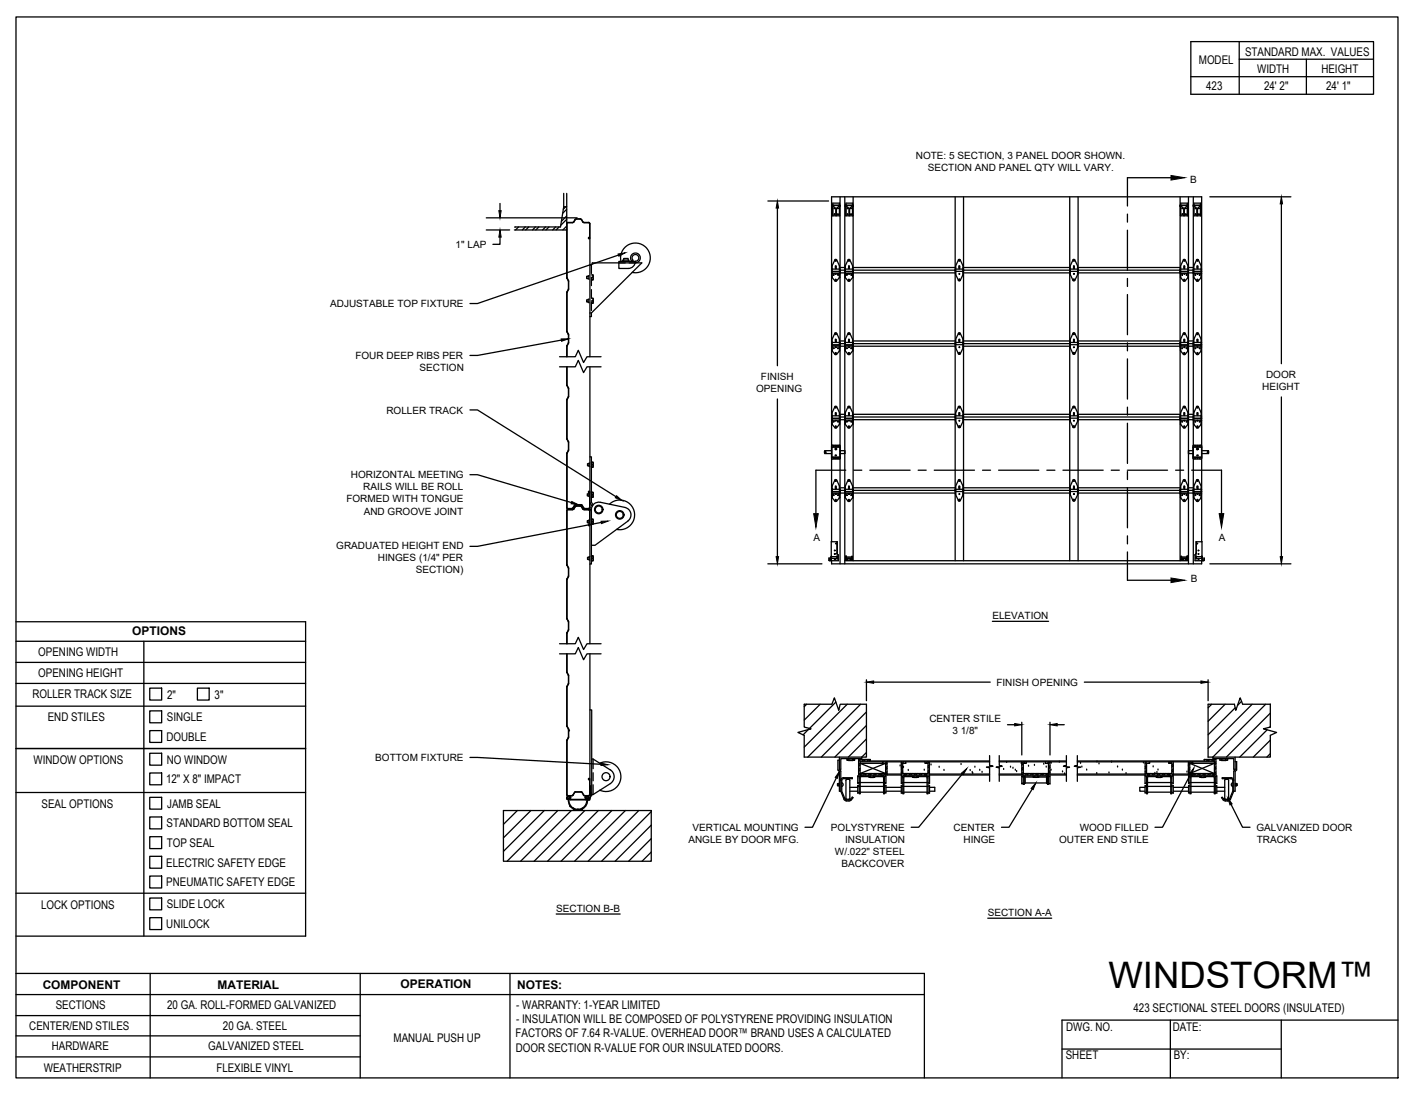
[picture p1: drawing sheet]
<svg xmlns="http://www.w3.org/2000/svg" width="279mm" height="216mm" viewBox="0 0 279 216" stroke-linecap="round" stroke-linejoin="round" font-family="sans-serif">
<!-- layer: 423 - NO WINDOW -->
<g fill="none" stroke="#000" stroke-width=".25">
<path d="M111.2 38.2v2.6M111.8 38.2v16.6l.3 .7M165.8 38.8v72.5M166.7 38.8v72.5M168.3 38.8v71.9M188.5 38.8v71.9M190.1 38.8v71.9M211.1 38.8v71.9M212.7 38.8v71.9M232.9 38.8v71.9M234.5 38.8v72.5M235.5 38.8v72.5"/>
<path d="M101.5 45.4h10.3M101.7 44.8l-.1 .1M102.3 44.8l-.6 .6M103.7 44.8l-.6 .6M104.3 44.8l-.6 .6M105.7 44.8l-.6 .6M106.3 44.8l-.6 .6M107.7 44.8l-.6 .6M108.3 44.8l-.6 .6M109.6 44.8l-.5 .6M110.3 44.8l-.6 .6M111.6 40.8l-.5 .5"/>
<path d="M111.8 40.8h-.6l-.6 4h-9M111.8 42.6l-1 1.1M111.8 44.6l-.7 .8M111.8 41.3l-.8 .8M111.8 43.3l-1.1 1.2M111.8 45.3l-.1 .1M111.9 57.6v7.9M111.9 54.9l.3 .5M112.1 57l-.3 .7v7.8M112.2 55.5v1.5M112.2 55.4v1.6l-.3 .7M113.7 43.2l-.6 .7h-1.1l-.2 .2"/>
<path d="M113.7 43.2l-.6 .7h-1.1l-.1 .2v10.8M113.7 43.2h1l.4 .7h1l.3 .2v26.3M113.7 43.2l1 .2M114.7 43.4l.4 .5h1l.2 .2M116.1 59.2h-.3v.4h.2M116.1 54.5h-.3v.5h.2M116.2 59h-.1v.7h.1M116.2 54.4h-.1v.7h.1M116.2 46.8v.1M116.3 47h-.2l.1 .1 .2-.1M116.4 44.2v2.8M116.7 58.9h.4v1h-.4"/>
<path d="M116.7 54.3h.4v.9h-.4M116.7 52.2v1.8M116.7 57.2v1.5M116.7 59.5v1.8M116.7 59.4h.2M116.9 51.9a.41 .41 0 0 1-.5 .4M116.9 51.9h9.7l-9.9 9.9h-.3M116.9 58.9l.1 .2-.1 .3M116.9 54.2l.1 .3-.1 .8M116.9 59.3l.1 .3-.1 .3M116.9 54.7h-.2v1.7M122.5 51.6a2.93 2.93 0 0 1 2.7-3.6 2.93 2.93 0 0 1 3.1 3.1 2.93 2.93 0 0 1-3.6 2.7"/>
<path d="M122.9 51.6v-.3h1.2v.3M123.1 51.3v-.3h.9v.3M124.7 51.6l.2-.2a.67 .67 0 0 1 .2-1.1 .67 .67 0 0 1 .9 .5 .67 .67 0 0 1-.6 .8 1.41 1.41 0 0 1-1.4 1.4h-1.9v-1.4h3.3M124.7 51.6a.96 .96 0 0 1 .2-1.6 .96 .96 0 0 1 1.4 .7 .96 .96 0 0 1-1 1.2M164.1 53.6h1.5M164.1 53.1v.1M164.1 54.8h.1M164.1 53h.1M164.1 53.5h.1M164.2 53.1h1.4M164.2 53.6h1.4M164.2 54.8l.6 .6"/>
<path d="M164.2 40.5v.2l.1-.2M164.3 40.4l-.1 .1M164.3 40.5h.1M164.3 40.6h1.3M164.3 40.1h1.4l-.1 .4h-1.3zM164.3 40.6v2M164.4 40.5l-.1 .1v2h.6v-1.5l-.6-.5M164.7 51.3l.2-.1 .2 .1M164.7 51.3l-.5 1.2v2.3M164.8 55.2h.2M164.8 55.3h.2M164.8 52.7h.2"/>
<path d="M164.8 51.5h.2M164.8 52.5h.2M164.8 51.3h.2M164.8 51.4v.1M164.8 52.5v.2M164.8 55.2v.1M165 51.4v.1M165 52.5v.2M165 55.2v.1M165 41.1l.6-.5v2h-.6zM165.1 51.3l.5 1.2v2.3M165.6 40.5l.1 .1"/>
<path d="M165.6 40.5h.1M165.6 40.4l.1 .1M165.6 54.8l-.6 .7-.3-.1M165.6 54h-1.5M165.6 53v1.8M165.7 53.2v.3M165.7 40.5v.2l.1-.2M165.7 54h.1M165.8 53.8h.9M165.8 53.3h.9M165.8 53.6h-.1M165.8 52.8h1"/>
<path d="M166.7 53.6h.1M166.7 53.1l.1 .1M166.8 53.5h-.1M166.8 54h-.1M166.8 54.8l.7 .7 .7-.7M166.8 53.6h1.4M166.8 54h1.4M166.8 53.1h1.4M166.8 53v1.8M166.8 40.5v.2l.1-.2M166.9 40.4l-.1 .1M166.9 40.5h.1"/>
<path d="M166.9 40.6h1.3M166.9 40.1h1.3v.4h-1.3zM166.9 40.6v2M167 40.5l-.1 .1v2h.6v-1.5l-.6-.5M167.3 51.3l.2-.1 .2 .1M167.3 51.3l-.5 1.2v2.3M167.4 55.3h.2M167.4 55.2h.2M167.4 51.3h.2M167.4 52.5h.2M167.4 51.5h.2M167.4 52.7h.2"/>
<path d="M167.4 51.4v.1M167.4 52.5v.2M167.4 55.2v.1M167.6 51.4v.1M167.6 52.5v.2M167.6 55.2v.1M167.7 51.3l.5 1.2v2.3M168.2 40.5l.1 .1v2h-.7v-1.5l.6-.5M168.2 40.6v2M168.2 40.5h.1M168.2 40.4l.1 .1M168.2 53v1.8"/>
<path d="M168.2 52.8h20.4M168.3 40.5l.1 .2-.1-.2M168.3 53.2v.3M168.3 53.6v.4M168.3 53.8h20.3M168.3 53.3h20.3M188.5 53.2v.3M188.6 53a2.59 2.59 0 0 0 .6 2.4h.2a2.39 2.39 0 0 0 .6-2.4M188.6 53.1h1.4M188.6 53.6h1.4M189.1 51.3l.2-.1 .2 .1M189.1 51.3l-.5 1.2v1.7"/>
<path d="M189.2 55.2h.2M189.2 55.3h.2M189.2 55.1h.2M189.2 51.5h.2M189.2 51.5l.1-.2 .1 .2M189.2 55.2v.1M189.2 52.5h.2l-.1 .3zM189.4 55.2v.1M189.5 51.3l.5 1.2v1.7M190 53.8h21.1M190 53.3h21.1M190 52.8h21.1"/>
<path d="M190.1 53.2v.3M211.1 53.2v.3M211.2 53l-.1 1.1 .6 1.2M211.2 53.1h1.4M211.2 53.6h1.4M211.7 51.3l.2-.1 .2 .1M211.7 55.3l.2 .1 .2-.1M211.7 51.3l-.5 1.2v1.7M211.8 51.5h.2M211.8 55.2h.2M211.8 55.3h.2M211.8 55.1h.2"/>
<path d="M211.8 51.5l.1-.2 .1 .2M211.8 55.2v.1M211.8 52.5h.2l-.1 .3zM212 55.2v.1M212.1 51.3l.5 1.2v1.7M212.6 53h.1M212.7 53.2v.3M212.7 54.1l-.6 1.2M212.7 53.8h20.2M212.7 53.3h20.2M212.7 52.8h20.3M232.9 53.1v.1"/>
<path d="M232.9 53.6v.4M232.9 40.5v.2M232.9 40.6v2h.7v-1.5l-.6-.5M232.9 53.5h.1M232.9 40.4l-.1 .1M232.9 40.5h.1M233 53.6h1.4M233 54h1.4M233 53.1h1.4M233 53v1.8M233 54.8l.5 .6M233 40.6h1.3"/>
<path d="M233 40.6v2M233 40.5l-.1 .1M233.5 51.3l.2-.1 .2 .1M233.5 51.3l-.5 1.2v2.3M233.5 55.4h.3M233.6 55.3h.1M233.6 55.2h.1M233.6 51.3h.1M233.6 52.5h.1M233.6 52.7h.1M233.6 51.5h.1M233.6 51.4v.1"/>
<path d="M233.6 52.5v.2M233.6 55.2v.1M233.8 51.4v.1M233.8 52.5v.2M233.8 55.2v.1M233.9 51.3l.5 1.2v2.3M234.2 40.5l.1 .1v2h-.6v-1.5l.6-.5M234.3 40.5v-.4h-1.3v.4h1.3M234.3 40.4l.1 .1M234.3 40.6v2M234.3 40.5v.2l.1-.2M234.4 53v1.8"/>
<path d="M234.4 54.8l-.6 .6M234.4 52.8h1.1M234.5 53.5h.1M234.5 54h.1M234.5 53.8h1M234.5 53.3h1M234.5 53.6h.1M234.5 53.1v.1M235.5 40.5l-.1 .2 .1-.2M235.5 53.1v.1M235.5 53.6h.1M235.5 54h.1"/>
<path d="M235.5 53.5h.1M235.5 40.4l-.1 .1M235.6 40.5h-.1M235.6 40.1h1.3v.4h-1.3zM235.6 54h1.5M235.6 53.1h1.4M235.6 53.6h1.4M235.6 54.8l.5 .6M235.6 40.5l-.1 .1v2h.7v-1.5l-.6-.5v2M235.6 40.5v.1M235.6 40.6h1.2M236.1 51.3l.2-.1 .2 .1"/>
<path d="M236.1 51.3l-.5 1.2-.1 2.3 .1-1.8M236.2 55.2h.1M236.2 51.5h.1M236.2 55.2v.2l.1-.1M236.3 52.5h-.1v.2h.1M236.3 51.3h-.1v.2M236.4 51.4v.1M236.4 52.5v.2M236.4 55.2v.1M236.5 51.3l.5 1.2v2.3M236.8 40.5l.1 .1M236.8 40.5l.1 .1v2h-.6v-1.5l.6-.5"/>
<path d="M236.9 40.6v2M236.9 40.5h.1M236.9 40.4l.1 .1M236.9 40.5l.1 .2v-.2M237 54.8l-.6 .7-.3-.1M237 54.8h.1M237 53h.1M237 53.5h.1M237.1 53.6h-1.5M237.1 53.1l-.1 .1M110.4 70.4h3.1l.6-1.3 1 2.4 .7-1.1h2.8M110.4 72.4h3.1l.6-1.3 1 2.4 .7-1.1h2.8"/>
<path d="M111.8 78.9v7.7l.3 .7M111.8 72.4v3.7M111.8 68.3v2.1M111.8 65.5l.3 .6M111.8 76.1l.3 .5M111.9 78.8v.1M111.9 68.2v.1M111.9 78.9v7.8M111.9 72.4v3.7M111.9 68.3v2.1M111.9 76.1l.3 .6M111.9 65.5l.3 .6"/>
<path d="M112.1 76.6v.1M112.1 78.2l-.3 .7M112.1 67.6l-.3 .7M112.2 66.1v1.5M112.2 76.7v1.5M112.2 67.8l-.3 .4M112.2 76.7v1.6l-.3 .5M112.2 66.1v1.6M116.4 72.4v54.6M116.7 61.8v.7h-.3M164.1 68.1h1.5M164.1 67.6h.1"/>
<path d="M164.1 67.5v1.8M164.1 69.3h.1M164.1 67.5h.1M164.1 68h.1M164.2 69.3v-2.3l.7-1.3 .2 .1 .5 1.2v2.3M164.2 67.6h1.4M164.2 68h1.4M164.2 69.3l.6 .6M164.7 69.9h.4M164.8 69.6h.2M164.8 69.8h.2M164.8 67.2h.2"/>
<path d="M164.8 67h.2M164.8 65.8h.2M164.8 66h.2M164.8 65.8v.2M164.8 67v.2M164.8 69.7v.1M165 65.8v.2M165 67v.2M165 69.7v.1M165.6 67.5v1.8M165.6 69.3l-.5 .6M165.6 68.5h-1.5"/>
<path d="M165.7 67.6v.4M165.7 68.1v.4M165.8 68.3h.9M165.8 67.8h.9M165.8 67.3h1M166.7 68.1h.1M166.7 67.6h.1M166.8 68.5h-.1M166.8 68h-.1M166.8 67.5v1.8v-2.3l.7-1.3 .2 .1 .5 1.2 .1 2.3-.1-1.8M166.8 68.1h1.4M166.8 68.5h1.4"/>
<path d="M166.8 67.6h1.4M166.8 68h1.4M166.8 69.3l.5 .6M167.3 69.9h.4M167.4 69.8h.2M167.4 69.6h.2M167.4 67h.2M167.4 67.2h.2M167.4 66h.2M167.4 65.8h.2M167.4 65.8v.2M167.4 67v.2"/>
<path d="M167.4 69.7v.1M167.6 65.8v.2M167.6 67v.2M167.6 69.7v.1M168.2 69.3l-.5 .6M168.2 67.3h20.4M168.3 68.1v.4M168.3 67.6v.4M168.3 68.3h20.3M168.3 67.8h20.3M188.5 67.6v.4M188.6 67.5a2.65 2.65 0 0 0 .6 2.4h.2a2.44 2.44 0 0 0 .6-2.4"/>
<path d="M188.6 68.7v-1.7l.5-1.2 .2-.1 .2 .1 .5 1.2v1.7M188.6 67.6h1.4M188.6 68h1.4M189.2 69.8h.2M189.2 67h.2M189.2 69.6h.2M189.2 67l.1 .3 .1-.3M189.2 69.8l.1-.2 .1 .2M189.2 65.8h.2l-.1 .2zM190 68.3h21.1M190 67.8h21.1M190 67.3h21.1"/>
<path d="M190.1 67.6v.4M211.1 67.6v.4M211.2 67.6h1.4M211.2 68h1.4M211.2 67.5l-.1 1.1 .6 1.2M211.7 65.8l.2-.1 .2 .1M211.7 69.8l.2 .1 .2-.1M211.7 65.8l-.5 1.2v1.7M211.8 69.6h.2M211.8 67h.2M211.8 69.8h.2M211.8 69.8l.1-.2 .1 .2"/>
<path d="M211.8 67l.1 .3 .1-.3M211.8 65.8h.2l-.1 .2zM212.1 65.8l.5 1.2v1.7M212.6 67.5h.1M212.7 67.6v.4M212.7 68.6l-.6 1.2M212.7 68.3h20.2M212.7 67.8h20.2M212.7 67.3h20.3M232.9 67.6h.1M232.9 68.1v.4M232.9 68h.1"/>
<path d="M233 67.5l-.1 1.8 .1-2.3 .7-1.3 .2 .1 .5 1.2 .1 2.3-.1-1.8M233 68.1h1.4M233 68.5h1.4M233 67.6h1.4M233 68h1.4M233 69.3l.5 .6M233.5 69.9h.3M233.6 69.8h.1M233.6 69.6h.1M233.6 67.2h.1M233.6 67h.1M233.6 66h.1"/>
<path d="M233.6 65.8h.1M233.6 65.8v.2M233.6 67v.2M233.6 69.7v.1M233.8 65.8v.2M233.8 67v.2M233.8 69.7v.1M234.4 69.3l-.6 .6M234.4 67.3h1.1M234.5 68.5h.1M234.5 68h.1M234.5 68.3h1"/>
<path d="M234.5 67.8h1M234.5 68.1h.1M234.5 67.6h.1M235.5 67.6h.1M235.5 68.1v.4M235.5 68h.1M235.6 67.5l-.1 1.8 .1-2.3 .6-1.3h.2l.6 1.3v2.3M235.6 68.5h1.5M235.6 67.6h1.4M235.6 68h1.4M235.6 69.3l.5 .6M236.1 69.9h.3"/>
<path d="M236.2 69.8h.1M236.2 67h.1M236.2 67v.3l.1-.1M236.3 69.6h-.1v.2M236.3 65.8h-.1v.2h.1M236.4 65.8v.2M236.4 67v.2M236.4 69.7v.1M237 67.5h.1M237 69.3l-.5 .6M237 67.5v1.8M237 68h.1"/>
<path d="M237.1 68.1h-1.5M237.1 67.6h-.1M111.9 89.4v10.8l.1 .2 1-.1 .3-.6M111.9 86.7l.3 .5M112.1 88.8l-.3 .7v10.7l.2 .2M112.2 87.3v1.5M112.2 87.1v1.7l-.3 .6M113.6 99.6l-.3 .1M113.6 99.7l-.5 .6M113.6 99.7h1.1l.6 .7M113.6 99.6h1l.3 .1M113.7 99.9l-.6 .6-1.1 .1-.1 .1v10.8"/>
<path d="M113.7 99.8l-.7 .7M113.7 99.8l1 .1 .5 .6M113.7 99.9l1 .1M114.9 99.7l.4 .6M116.2 97.5h-.3v.4h.3M116.2 91.5h-.3v.4h.3M116.2 97.2l-.1-.1 .1-.2 .2 .2v3M116.2 97.2h.1M116.3 97.1l-.1-.1v.2M116.4 97.3h-.2v.7h.2M116.4 90.1h.3v9l.3 .6M116.4 91.4h-.2v.7h.2"/>
<path d="M116.4 99.2l.4 .7M116.7 97.2h.4v.9h-.4M116.7 91.2h.4v1h-.4M116.7 97.6h.2M116.7 91.7h.2M116.9 97.1l.1 .3-.1 .8M116.9 91.2l.1 .3-.1 .7M118.4 99.1a1.45 1.45 0 0 0-1.7 1.5M118.4 99.1l4.9 1a1.49 1.49 0 0 1 1.2 1.2 1.49 1.49 0 0 1-.6 1.5M120.2 99.5a2.93 2.93 0 0 1 4.9 1.3 2.93 2.93 0 0 1-3.5 3.7M164.1 88.9h-1.4v.4v.2h1.4M164.1 82.6h1.5"/>
<path d="M164.1 82.1h.1M164.1 96.6h.1M164.1 97.1h1.5M164.1 90.3h1.7M164.1 90.2h1.7M164.1 88.3v1.9M164.1 88.2h1.7M164.1 88l.1-.1 1.4-.1 .2 .2-.1 2.6h-1.5l-.1-.1M164.1 96.5l.1 1.7v-2.3l.5-1.1 .3-.1 .6 1.2v2.3M164.1 83.8h.1M164.1 82.4v.1M164.1 82h.1"/>
<path d="M164.1 96.5h.1M164.1 96.9v.1M164.2 83.8v-2.4l.5-1.1 .2-.1 .2 .1 .5 1.1v2.4M164.2 82.5h1.4M164.2 82.1h1.4M164.2 83.8l.6 .6M164.2 98.2l.6 .7M164.2 96.6h1.4M164.2 97h1.4M164.8 84.3h.2M164.8 84.1h.2M164.8 81.5h.2"/>
<path d="M164.8 80.4h.2M164.8 80.3h.2M164.8 81.7h.2M164.8 94.8h.2M164.8 94.9h.2M164.8 96.2h.2M164.8 96h.2M164.8 98.6h.2M164.8 98.8h.2M164.8 89.8h.2v.1h-.2zM164.8 80.3v.2M164.8 81.5v.2"/>
<path d="M164.8 84.1v.2M164.8 94.8v.1M164.8 96v.2M164.8 98.6v.2M165 80.3v.2M165 81.5v.2M165 84.1v.2M165 94.8v.1M165 96v.2M165 98.6v.2M165.6 83.8l-.6 .7-.3-.1M165.6 82v1.8"/>
<path d="M165.6 98.2l-.6 .8-.3-.1M165.6 82.9l-1.5 .1M165.6 96.5v1.7M165.6 97.4l-1.5 .1M165.7 82.6v.3M165.7 82.1v.3M165.7 96.6v.3M165.7 97.1v.3M165.8 82.8h.9M165.8 82.3h.9M165.8 96.8h.9M165.8 97.3h.9"/>
<path d="M165.8 96.3h1M165.8 81.8h1M165.8 90.2h.1M165.8 88.3h.1M165.8 88.9h.9v.6h-.9M166.6 88.9v.6M166.7 97.1h.1M166.7 96.6h.1M166.7 82.1h.1M166.7 82.6h.1M166.8 97.4l-.1 .1M166.8 96.9l-.1 .1"/>
<path d="M166.8 82.4l-.1 .1M166.8 82.9l-.1 .1M166.8 96.5v1.7l.7 .8 .7-.8M166.8 98.2v-2.3l.5-1.1 .2-.2 .2 .2 .5 1.1v2.3M166.8 83.8l.7 .7 .7-.7M166.8 83.8v-2.4l.5-1.1 .2-.1 .2 .1 .5 1.1v2.4M166.8 82.5h1.4M166.8 82.1h1.4M166.8 82.9h1.4M166.8 82.6h1.4M166.8 82v1.8M166.8 97.1h1.4"/>
<path d="M166.8 97.4h1.4M166.8 96.6h1.4M166.8 97h1.4M167.4 98.8h.2M167.4 98.6h.2M167.4 96h.2M167.4 96.2h.2M167.4 94.9h.2M167.4 94.8h.2M167.4 84.1h.2M167.4 84.3h.2M167.4 81.7h.2"/>
<path d="M167.4 80.3h.2M167.4 80.4h.2M167.4 81.5h.2M167.4 80.3v.2M167.4 81.5v.2M167.4 84.1v.2M167.4 94.8v.1M167.4 96v.2M167.4 98.6v.2M167.6 80.3v.2M167.6 81.5v.2M167.6 84.1v.2"/>
<path d="M167.6 94.8v.1M167.6 96v.2M167.6 98.6v.2M168.2 82v1.8M168.2 96.5v1.7M168.2 96.3h20.4M168.3 96.6v.3M168.3 82.1v.3M168.3 82.6v.3M168.3 97.4v.1M168.3 82.8h20.3M168.3 82.3h20.3"/>
<path d="M168.3 96.8h20.3M168.3 97.3h20.3M168.3 97.1h.1M168.3 81.8h20.3M188.5 96.6v.3M188.5 82.1v.3M188.6 96.5a2.65 2.65 0 0 0 .6 2.4h.2a2.44 2.44 0 0 0 .6-2.4M188.6 97.6v-1.7l.5-1.1 .2-.2 .2 .2 .5 1.1v1.7M188.6 82a2.62 2.62 0 0 0 .6 2.4h.2a2.42 2.42 0 0 0 .6-2.4M188.6 83.2v-1.8l.5-1.1 .2-.1 .2 .1 .5 1.1v1.8M188.6 82.5h1.4M188.6 82.1h1.4"/>
<path d="M188.6 96.6h1.4M188.6 97h1.4M189.2 98.6h.2M189.2 84.3h.2zM189.2 84.1h.2M189.2 98.6l.1 .2 .1-.2M189.2 84.1v.2M189.2 95.9l.2 .1-.1 .3zM189.2 94.7l.2 .1-.1 .2zM189.2 81.4l.2 .1-.1 .3zM189.2 80.3h.2l-.1 .2zM189.4 84.1v.2"/>
<path d="M190 82.8h21.1M190 82.3h21.1M190 96.8h21.1M190 97.3h21.1M190 96.3h21.1M190 81.8h21.1M190.1 96.6v.3M190.1 82.1v.3M211.1 96.6v.3M211.1 82.1v.3M211.2 82.5h1.4M211.2 82.1h1.4"/>
<path d="M211.2 82l-.1 1 .6 1.3M211.2 96.5l-.1 1 .6 1.3M211.2 96.6h1.4M211.2 97h1.4M211.7 98.8l.2 .1 .2-.1M211.7 80.3l.2-.1 .2 .1M211.7 84.3l.2 .1 .2-.1M211.7 94.8l.2-.2 .2 .2M211.7 80.3l-.5 1.1v1.8M211.7 94.8l-.5 1.1v1.7M211.8 98.6h.2M211.8 84.3h.2z"/>
<path d="M211.8 84.1h.2M211.8 98.6l.1 .2 .1-.2M211.8 84.1v.2M211.8 95.9l.2 .1-.1 .3zM211.8 81.4l.2 .1-.1 .3zM211.8 80.3h.2l-.1 .2zM211.8 94.7l.2 .1-.1 .2zM212 84.1v.2M212.1 80.3l.5 1.1v1.8M212.1 94.8l.5 1.1v1.7M212.6 96.5l.1 1-.6 1.3M212.6 82h.1"/>
<path d="M212.7 96.6v.3M212.7 82.1v.3M212.7 83l-.6 1.3M212.7 82.8h20.2M212.7 82.3h20.2M212.7 96.8h20.2M212.7 97.3h20.2M212.7 96.3h20.3M212.7 81.8h20.2M232.9 97.1h.1M232.9 82.1h.1M232.9 96.6v.3"/>
<path d="M232.9 82.6v.3M232.9 97.4v.1M232.9 82.4v.1M233 98.2v-2.3l.5-1.1 .2-.2 .2 .2 .5 1.1v2.3M233 83.8v-2.4l.5-1.1 .2-.1 .2 .1 .5 1.1v2.4M233 82.5h1.4M233 82.1h1.4M233 82.9h1.4M233 82.6h1.4M233 82v1.8M233 96.5v1.7M233 97.1h1.4"/>
<path d="M233 97.4h1.4M233 96.6h1.4M233 97h1.4M233 98.2l.5 .7M233 83.8l.5 .6M233.5 98.9h.3M233.5 84.4h.3M233.6 98.8h.1M233.6 98.6h.1M233.6 96h.1M233.6 96.2h.1M233.6 94.9h.1"/>
<path d="M233.6 94.8h.1M233.6 84.1h.1M233.6 84.3h.1M233.6 80.3h.1M233.6 81.7h.1M233.6 80.4h.1M233.6 81.5h.1M233.6 80.3v.2M233.6 81.5v.2M233.6 84.1v.2M233.6 94.8v.1M233.6 96v.2"/>
<path d="M233.6 98.6v.2M233.8 80.3v.2M233.8 81.5v.2M233.8 84.1v.2M233.8 94.8v.1M233.8 96v.2M233.8 98.6v.2M234.4 82v1.8M234.4 96.5v1.7M234.4 98.2l-.6 .7M234.4 83.8l-.6 .6M234.4 96.3h1.1"/>
<path d="M234.4 81.8h1.1M234.5 97.4v.1M234.5 96.9v.1M234.5 82.4v.1M234.5 82.9v.1M234.5 82.8h1M234.5 82.3h1M234.5 96.8h1M234.5 97.3h1M234.5 96.6h.1M234.5 97.1h.1M234.5 82.6h.1"/>
<path d="M234.5 82.1h.1M234.5 88.9v.6M235.4 88.9h-.9v.6h.9M235.4 90.3h1.7M235.4 90.2h1.7M235.4 90.2h.1M235.4 88.2h1.7M235.4 88.3h.1M235.5 82.1h.1M235.5 82.6v.3M235.5 96.6v.3M235.5 97.1v.3"/>
<path d="M235.5 82.4v.1M235.6 83.8v-2.4l.5-1.1 .2-.1 .2 .1 .5 1.1v2.4M235.6 96.5l-.1 1.7 .1-2.3 .6-1.2h.2l.6 1.2v2.3M235.6 82.5h1.4M235.6 82.1h1.4M235.6 82.9l1.5 .1M235.6 82v1.8M235.6 83.8l.5 .6M235.6 97.4l1.5 .1M235.6 96.6h1.4M235.6 97h1.4M235.6 98.2l.5 .7"/>
<path d="M236.2 89.8h.2v.1h-.2zM236.2 84.3h.1M236.2 84.1h.1M236.2 98.6h.1M236.2 98.6v.2h.1M236.2 84.1v.2M236.3 81.5l-.1-.1v.3h.1M236.3 80.3h-.1v.1h.1M236.3 94.8l-.1-.1v.2h.1M236.3 96l-.1-.1v.3h.1M236.4 80.3v.2M236.4 81.5v.2"/>
<path d="M236.4 84.1v.2M236.4 94.8v.1M236.4 96v.2M236.4 98.6v.2M237 87.8l.1 .2M237 87.9h-1.5l-.1 2.6 .2 .1h1.4M237 83.8l-.6 .7-.3-.1M237 98.2l-.6 .8-.3-.1M237 83.8h.1M237 82h.1M237 96.5h.1M237 98.2h.1"/>
<path d="M237 96.5v1.7M237 82.4l.1 .1M237 96.9l.1 .1M237.1 90.5l-.1 .1M237.1 88.9h1.3l.1 .4-.1 .2h-1.3M237.1 82.6h-1.5M237.1 82.1h-.1M237.1 97.1h-1.5M237.1 96.6h-.1M237.1 88.3v1.9M111.8 111.5l.3 .6M111.8 114.3v7.8"/>
<path d="M111.9 111.5h.1M111.9 114.3v7.8M111.9 111.5l.3 .6v1.6M112 100.5l-.2 .2v10.8M112 100.4h.9M112.1 112v.1M112.1 113.7l-.3 .6M112.2 112.1v1.6M112.2 113.7l-.3 .6M113.1 100.3l-.2 .1M114.7 100l.4 .5 1.6 .1v10.7h-.3M115.4 100.4h1"/>
<path d="M116.1 100.5l.3 .3M116.1 100.6l.2 .2M116.2 102.7h-.3v.5h.3M116.2 110h-.3v.4h.3M116.2 103.5v.2l.1-.1M116.2 103.5h.1M116.3 100.1l-.2 .2-.7 .1M116.4 100.8v2.8l-.2 .2-.1-.2 .1-.1M116.4 102.6h-.2v.7h.2M116.4 100.1l-.3 .3M116.4 109.9h-.2v.6h.2M116.7 109.7h.4v1h-.4"/>
<path d="M116.7 102.4h.4v1.1h-.4M116.7 110.2h.2M116.7 103h.2M116.9 109.7l.1 .2-.1 .8M116.9 102.4l.1 .3-.1 .7M123.9 102.8l-6.5 4.8h-.7M164 110l-.1 .6M164 109.9v.3M164 109.7v.6M164.1 106.9v-68.1h73v68.1M164.1 110.7v.6h73v-.6M164.1 110.2h1"/>
<path d="M164.1 109.9h1M165.1 109.2l.3 .4M165.1 109.7l.1 .6zM165.1 106.9v2.3M165.2 109.9v.3M165.4 109.5l-.2-.3v-2.3h-1.2v3.8M165.4 109.5v1.2h-1.7l-.1-.6v.5h.4M166.7 110.7h67.8M166.9 110.5v.1M166.9 109.8v.7M166.9 109.8v.1M166.9 110.6h.1"/>
<path d="M166.9 109.9v.3M166.9 109.9h.1M166.9 110.6h1.2M167 110.1h1M167 110.2h1.1M167 109.9h1M168 109.9h.1M168 109.9v.3M168.1 110.2h.1M168.1 110.5h.1M168.1 110.5v.1M168.1 109.8v.8"/>
<path d="M168.1 109.8v.7M168.1 109.8v.1M233 110.5h.1M233.1 110.5h.1M233.1 110.5v.1M233.1 109.8v.8M233.1 109.8l-.1 .7M233.1 109.8v.1M233.1 110.2h.1M233.1 110.2h1.1M233.1 109.9h.1M233.1 110.6h1.2"/>
<path d="M233.2 110.1h1M233.2 109.9h1M233.2 109.9v.3M234.3 110.6h.1M234.3 109.9v.3M234.3 109.9h.1M234.3 110.5v.1M234.3 109.8v.7M234.3 109.8v.1M235.8 109.5l.2-.3v-2.3h1.2v3.8M235.8 109.5v1.2h1.7l.1-.1v-.5l-.1 .5h-.3M236 109.7l.1 .6z"/>
<path d="M236 109.9v.3M236.1 106.9v2.3l-.3 .4M236.1 110.2h1M236.1 109.9h1M237.2 109.7v.6M237.2 109.9v.3M237.2 110l.1 .1M237.3 110.1v.5M110.4 127h3.1l.6-1.2 1 2.4 .7-1.2h2.8M110.4 129h3.1l.6-1.2 1 2.4 .7-1.2h2.8M111.8 129v3.6l.3 .7M111.8 122.1l.3 .6"/>
<path d="M111.9 122.1h.1M111.9 135.5v7.8M111.9 124.9v2.1M111.9 129v3.7M111.9 122.1l.3 .6v1.6M111.9 132.7l.3 .5M112.1 134.9l-.3 .6v7.8l.3 .6M112.1 124.3l-.3 .7v2M112.2 122.7v1.6M112.2 133.3v1.6M112.2 133.2v1.8M112.2 135l-.3 .5"/>
<path d="M112.2 124.3l-.3 .6M116.4 129v27.8M158.7 139h5.4l.5-1.3 .9 2.5 .3-1.2h5.2v10.4h-12.3v-4.3l-1.3-.6 2.6-.7-1.3-.3zM158.7 139h.1M159.2 139l-.5 .5M161.8 139l-3.1 3.1M164.9 138.6l-5.2 5.2M167.2 139l-8.5 8.4M169.8 139l-10.4 10.4M238.4 139h5.2l.2 1.2 .9-2.5 .5 1.3h5.5v4.5l-1.4 .3 2.6 .7-1.2 .6v4.3h-12.3zM239.1 139l-.7 .7M241.7 139l-3.3 3.3"/>
<path d="M243.7 139.7l-5.3 5.3M245 138.4l-.8 .8M247.1 139l-8.7 8.7M249.7 139l-10.4 10.4v.3h4.1v2.1h.3M250.6 139h.1M99.3 160h29.2v10h-29.2zM99.4 160h-.1M102.1 160l-2.8 2.7M104.8 160l-5.5 5.4M107.4 160l-8.1 8M110.1 160l-10 10M111.8 157.5a.39 .39 0 0 1 .5-.4 .39 .39 0 0 1 .2 .6"/>
<path d="M111.9 146.1v10.8l.1 .1M111.9 143.3l.3 .6v1.6l-.3 .6M111.9 157.4v.1M111.9 157.4l.3-.3 .3 .3M112 157.7l-.1-.2v.3M112 157.5l.1 .1M112 157.6l-.1 .1M112.1 145.5l-.3 .6v10.8l.2 .1M112.2 143.9v1.6M112.4 144.3h.1M112.4 157.3l-.4 .1 .5 1.8M112.4 157.3l-.1 .5"/>
<path d="M112.5 159.1h.1M112.5 157.7h3.1a.39 .39 0 0 1-.1-.5 .39 .39 0 0 1 .6-.1 .39 .39 0 0 1 0 .6M112.5 157.4l-.1 .2M112.6 159.2l.5 .4M112.6 159.2h.1M112.6 159.2h-.1M112.7 160l-10 10M113.1 156.9l-.2 .2h-.9M113.1 159.7h.1M113.2 159.7h.1M113.2 159.7l.8 .1M113.3 159.7h.1"/>
<path d="M113.4 156.4l-.3 .5M113.6 156.3l-.2 .1M113.6 156.2l-.6 .8h-1M113.6 156.3l1.2 .1M113.6 156.3h1.1M114 159.9h.1M114.1 159.9h.1M114.6 156.2l.7 .8M114.8 159.7l-.7 .1M114.8 156.4l.5 .7M114.8 159.7h.1M114.9 159.7h.1"/>
<path d="M115.4 160l-10 10M115.6 157.4l.1 .3-.2 .1-3 .1-.1-.3M115.6 157.4l.2-.3 .3 .3M115.9 157.6l.1-.3h-.3a1.77 1.77 0 0 1-1.5 2.4 1.77 1.77 0 0 1-1.9-2M115.9 157.6v.1a1.83 1.83 0 0 1-1 1.9M116.1 157.4l-.1 .4 .2 .1 .2-.1 .2-.8-.1-1.9h-.1l.1 1.9-.2 .8-.2-.1M116.2 153.8v.1M116.3 156.8l-.2 .2h-.7M116.3 153.7h-.1v.2l-.1-.2 .1-.1 .2 .1v3.1M116.4 156.8l-.3 .3h-.7M116.4 140.1h.4v17h-.2M116.8 149.8h.2l3.4 2.2"/>
<path d="M117 154.9v1.9h-.2M117 149.8v1.9M117 152.5v1.6M118.1 160l-10.1 10M118.3 150.6a2.93 2.93 0 0 1 4.2 2.7 2.93 2.93 0 0 1-4.2 2.6M120.4 151.9a1.6 1.6 0 0 1 0 2.7M120.4 154.6l-3.4 2.2M120.7 160l-10 10M123.4 160l-10 10M126 160l-10 10M159.5 144l-1 1M165.3 154.7v.3"/>
<path d="M165.3 154.7h.3M165.3 154.9h.3M165.6 149.4v2.5l.3 .3v3.9M165.6 150h-.3v2l.3 .3v3.8h.3M165.6 154.6h-.3v.5h.3M165.9 154a.55 .55 0 0 1 .6-.5h1.7v.2l-1.7-.1-.4 .2v2.3l.6 1.5M165.9 156.1l.7 1.8 .9 .2 .5-.3M166.1 154.5l.3 .3-.3 .4M166.7 157.6l.4 .3 .7-.2M166.9 157.5l.2 .2M166.9 154v3.5M167.1 153.8l-.2 .2"/>
<path d="M167.1 153.8h.4l.2 .2v3.5l-.2 .2h-.4M167.1 150h1.5l-.3 .1zM167.1 149.7v.3M167.5 149.7v.3M167.7 156.1h1.5M167.7 155.4h1.5M167.9 157.7l.3-.4 .1 .1-.3 .4M168.3 149.7v.3M168.6 149.7v.3M169.5 149.9h-.1M169.5 155.2l-.3-.2v1.5l.3-.2M169.6 153.3l-.4-.2v1.5l.3-.2"/>
<path d="M169.7 150.6l-.3 .3M169.7 151.6l-.3 .3M169.7 152.6l-.3 .3M169.7 150.9l-.3 .3M169.7 152l-.3 .2M169.7 150.3h25.6M169.7 152.7h5.1M169.7 156.3h4.6M169.7 155.2h4.6M169.7 154.4h4.6M169.8 149.9l-.4 .3M169.8 153.3h1.7"/>
<path d="M170 152.7l-.3 .3M170.1 152.9a.58 .58 0 0 0-.6 .6v3.1h.2v-3.1M170.1 153.1l-.3 .2-.1 .2M170.1 153.1h3.9M170.5 149.9l-.3 .3M170.7 152.7l-.3 .3M170.8 149.9l-.3 .3M171 148.5l-1 .9v.3h-4.1v2.1h-.3M171 140.5l-8.9 8.9M171 143.2l-6.3 6.2M171 145.8l-3.6 3.6M171 152.7l-.3 .3"/>
<path d="M171.5 149.9l-.3 .3M171.5 153.4h1.1zM171.5 153.1v.3M171.7 152.7l-.3 .3M171.7 150.2v-.3h-2.3v3.1h25.9M171.7 149.9l-.2 .3M171.8 153.1v.3M172 152.7l-.3 .3M172.3 153.1v.3M172.6 153.3h1.7M172.6 153.1v.3M172.7 152.7l-.3 .3"/>
<path d="M173 152.7l-.3 .3M173.7 152.7l-.3 .3M174 152.9a.58 .58 0 0 1 .5 .6v3.1h-.2v-3.1v-.2l-.3-.2M174 152.7l-.3 .3M174.1 150.3v.3h.7M174.1 150.6h-4.4l5.1 2.1M174.3 150.3l-.2 .2M174.5 153.3l.3-.2v1.5l-.3-.2M174.5 155.2l.3-.2v1.5l-.3-.2M174.7 152.7l-.3 .3M174.8 150.6v2.1M174.8 150.6l-5.1 2.1"/>
<path d="M174.8 156.1h3M174.8 155.4h3M175 150.3l-.3 .3M175 151.3l-.2 .3M175 152.3l-.2 .3M175 150.6l-.2 .3M175 151.6l-.2 .3M175 152.6l-.3 .4M175 152.8h2.8M175 150.3v2.7M177.6 151.2h.1M177.8 150.3v2.7"/>
<path d="M178 150.3l-.2 .2M178.1 151.2l-.3 .3M178.1 152.2l-.3 .3M178.1 151.5l-.3 .3M178.1 152.5l-.3 .3M178.1 155.2l-.3-.2v1.5l.3-.2M178.2 153.3l-.4-.2v1.5l.3-.2M178.3 151.4h.1M178.3 150.3l-.5 .5M178.3 156.3h4.6M178.3 155.2h4.6M178.3 154.4h4.6"/>
<path d="M178.4 153.3h1.7M178.7 152.7l-.3 .3M178.7 152.9a.55 .55 0 0 0-.6 .6v3.1h.2v-3.1l.2-.3h4.2l.2 .3v3.1h.2v-3.1a.58 .58 0 0 0-.6-.6M178.7 150.3v.3h-.6v2.1h5v-2.1h-.6v-.3M178.7 150.6h.1M179 152.7l-.3 .3M179.2 152h.1M179.7 152.7l-.3 .3M180 152.7l-.3 .3M180.1 153.4h1.1M180.1 153.1v.3M180.3 153.1v.3"/>
<path d="M180.7 152.7l-.3 .3M180.9 153.1v.3M181 152.7l-.3 .3M181.2 153.3h1.6M181.2 153.1v.3M181.7 152.7l-.3 .3M182 152.7l-.3 .3M182.4 152h.1M182.6 152.7l-.2 .3M183 150.3l-.3 .3M183 152.7l-.3 .3M183.1 153.3l.3-.2v1.5l-.3-.2"/>
<path d="M183.1 155.2l.3-.2v1.5l-.3-.2M183.3 150.3l-.3 .3M183.4 150.9l-.3 .3M183.4 151.9l-.3 .3M183.4 152.9v.1M183.4 151.3l-.3 .2M183.4 152.3l-.3 .2M183.4 152.8h11.9M183.4 150.3v2.7M183.4 155.4h1v.7h-1M183.7 151h.1M185.3 151.4h.1"/>
<path d="M186.3 152h.1M189.6 150.9h.1M191.4 152.1h.1M191.8 152.4h.1M191.9 152.7h.1M192.4 151.4h.1M193.3 152h.1M193.8 152.4h.1M195.3 149.1v1.9l.6 .2-1.3 .2 .7 .1v2.7M195.3 150.2h-25.6v2.5M197.2 149.1v1.9l.6 .2-1.2 .2 .6 .1v2.7M197.2 153h13.2"/>
<path d="M197.2 150.3h13.2M197.2 150.2h13.2M197.2 152.8h4.4M198 151.8h.1M198.6 150.5h.1M199.4 151.4h.1M199.9 151.6h.1M200.3 152h.1M200.6 152.3h.1M201.5 150.7h.1M201.6 150.3v2.7M201.9 153.4l-.3-.2v1.5l.3-.2"/>
<path d="M201.9 151.4l-.3 .3M201.9 152.4l-.3 .3M201.9 150.7l-.3 .3M201.9 151.7l-.3 .3M201.9 153v1.8h.2v-1.7h4.6v1.7h.2v-1.8M202 150.3l-.4 .4M202 152.7l-.3 .3M202.1 153.3h.2v1.3h-.2M202.3 150.3l-.3 .3M202.3 154.5h4.2M202.5 150.3v.3h-.6v2.1h5v-2.1h-.6v-.3M202.6 152.7l-.2 .3"/>
<path d="M202.9 151.2h.1M203 152.7l-.3 .3M203.6 152.7l-.3 .3M203.9 153.4h1.1zM203.9 153.1v.3h-1.6M204 152.7l-.3 .3M204.1 151h.1M204.2 153.1v.3M204.6 152.7l-.3 .3M204.7 153.1v.3M204.9 153.4h1.6M205 152.7l-.3 .3"/>
<path d="M205 153.1v.3M205.6 152.7l-.3 .3M206 150.8h.1M206 152.7l-.3 .3M206.4 151.4h.1M206.6 152.7l-.2 .3M206.7 153.3h-.2v1.3h.2M206.9 153.4l.3-.2v1.5l-.3-.2M206.9 150.3l-.2 .3M207.2 151.1l-.3 .3M207.2 152.1l-.3 .3M207.2 150.5l-.3 .2"/>
<path d="M207.2 151.4l-.3 .3M207.2 152.4l-.5 .6M207.2 152.8h3.2M207.2 150.3v2.7M207.4 152h.1M207.4 150.6h.1M209 150.4h.1M209.7 152.3h.1M210.1 152.7h.1M210.4 149.1v1.9l-.6 .2 1.2 .2-.6 .1v2.7M212.6 149.1v1.9l-.6 .2 1.2 .2-.6 .1v2.7M212.6 150.3h27"/>
<path d="M212.6 150.2h27v2.5M212.6 152.8h13.4M213.2 150.6h.1M213.5 151.4h.1M214.4 152h.1M216.4 152.7h.1M216.5 150.4h.1M216.9 150.7h.1M218.8 152.5h.1M219.3 150.4h.1M220.5 151.4h.1M221.5 152h.1"/>
<path d="M222.2 152.7h.1M225.6 150.6h.1M225.9 155.4h-1v.7h1M226 150.3v2.7M226.2 155.2l-.3-.2v1.5l.3-.2M226.2 151l-.2 .3M226.2 152l-.2 .3M226.2 151.4l-.2 .3M226.2 152.4l-.2 .3M226.3 150.3l-.3 .4M226.3 153.3l-.4-.2v1.5l.3-.2M226.4 156.3h4.6"/>
<path d="M226.4 155.2h4.6M226.4 154.4h4.6M226.5 153.3h1.7M226.6 152.7l-.3 .3M226.8 152.9a.58 .58 0 0 0-.6 .6v3.1h.2v-3.1l.1-.2 .3-.2M226.8 150.3v.3h-.6v2.1h5v-2.1h-.6v-.3M226.8 150.4l-.2 .2M226.9 152.7l-.2 .3M227.5 151.3h.1M227.6 152.7l-.3 .3M227.9 152.6h.1M227.9 152.7l-.3 .3"/>
<path d="M228.2 153.4h1.1zM228.2 153.1v.3M228.3 152.5h.1M228.4 153.1v.3M228.5 152h.1M228.6 152.7l-.3 .3M228.9 152.7l-.2 .3M229 153.1v.3M229.3 153.3h1.6M229.3 153.1v.3M229.6 152.7l-.3 .3M229.9 152.7l-.2 .3"/>
<path d="M230.6 152.7l-.3 .3M230.6 152.9a.58 .58 0 0 1 .6 .6v3.1h-.2v-3.1l-.2-.3-4-.1M230.9 150.3l-.3 .3M230.9 152.7l-.2 .3M231.2 153.3l.3-.2v1.5l-.3-.2M231.2 155.2l.3-.2v1.5l-.3-.2M231.2 150.3l-.3 .3M231.5 150.8l-.3 .2M231.5 151.8l-.3 .2M231.5 151.1l-.3 .3M231.5 152.1l-.3 .3M231.5 156.1h3"/>
<path d="M231.5 155.4h3M231.5 150.3v2.7M234.2 152.4h.1M234.5 150.3v2.7M234.8 150.6v2.1h4.8M234.8 152.5l-.3 .3h-3l-.2 .2M234.8 151.5l-.3 .3M234.8 150.8l-.3 .3M234.8 151.8l-.3 .3M234.8 150.6l4.8 2.1M234.8 155.2l-.3-.2v1.5l.3-.2M234.8 153.5v3.1h.2v-3.1"/>
<path d="M234.8 153.3l-.3-.2v1.5l.3-.2M234.9 150.3l-.4 .5M234.9 152.7l-.2 .3M235 156.3h4.6M235 155.2h4.6M235 154.4h4.6M235.1 153.3h1.6M235.2 150.4l-.2 .2M235.4 152.9a.58 .58 0 0 0-.6 .6M235.4 150.3v.3h-.6M235.4 150.6h4.2l-4.8 2.1M235.6 152.7l-.3 .3"/>
<path d="M235.9 152.7l-.3 .3M236.6 152.7l-.3 .3M236.7 153.4h1.2zM236.7 153.1v.3M236.9 152.7l-.3 .3M237 153.1v.3M237.6 153.1v.3M237.6 152.7l-.3 .3M237.6 150.2v-.3h2.3v3.1h-27.3M237.7 149.9l-.1 .1M237.9 153.3h1.6M237.9 153.1v.3"/>
<path d="M237.9 152.7l-.3 .3M238.4 149.9l-.3 .3M238.6 152.7l-.3 .3M238.7 149.9l-.3 .3M238.9 152.7l-.2 .3M239.2 152.9a.58 .58 0 0 1 .6 .6v3.1h-.2v-3.1v-.2l-.4-.2M239.2 153.1h-3.8l-.4 .2v.2M239.4 149.9l-.3 .3M239.7 149.9l-.3 .3M239.8 155.2l.3-.2v1.5l-.3-.2M239.8 153.3l.3-.2v1.5l-.3-.2M239.9 150.3l-.3 .3"/>
<path d="M239.9 151.3l-.3 .3M239.9 152.3l-.6 .7M239.9 150.7l-.3 .3M239.9 151.7l-.3 .3M239.9 152.7l-.3 .3M240.1 156.1h1.6M240.1 155.4h1.6M240.7 150h1.5M240.7 150l.4 .1 1.1-.1M240.7 149.7v.3M241.1 149.7v.3M241.9 149.7v.3"/>
<path d="M242.2 153.8l.2 .2v3.5l-.2 .2M242.2 153.8h-.4l-.1 .2-.1 3.5 .2 .2h.4M242.2 149.7v.3M242.6 157.6l-.3 .3-.8-.2M243.2 154.5l-.2 .3 .2 .4M243.4 156.1l-.6 1.6a1.04 1.04 0 0 1-1.8-.3l.2-.1 .3 .4M243.4 154a.58 .58 0 0 0-.5-.5h-1.7v.2h1.7l.3 .1v2.3l-.6 1.5M243.7 154.7h.3M243.7 154.9h.3M243.7 154.6h.3v.5h-.3M243.7 150.3h.3v1.7l-.3 .3v3.8h-.3M243.7 149.4v2.5l-.3 .3v3.9"/>
<path d="M244 154.7v.3M250 144l-5.4 5.4M250.7 140.7l-8.7 8.7M250.7 143.4l-.2 .1M250.7 146.1l-3.4 3.3M250.7 148.7l-.7 .7M128.5 160.2l-9.8 9.8M128.5 162.8l-7.1 7.2M128.5 165.5l-4.5 4.5M128.5 168.1l-1.8 1.9"/>
<circle cx="164.5" cy="54.2" r=".07"/>
<circle cx="164.6" cy="41.1" r=".07"/>
<circle cx="164.6" cy="42.3" r=".07"/>
<circle cx="164.9" cy="52.9" r=".07"/>
<circle cx="164.9" cy="54" r=".07"/>
<circle cx="165.3" cy="41.1" r=".07"/>
<circle cx="165.3" cy="42.3" r=".07"/>
<circle cx="165.3" cy="54.2" r=".07"/>
<circle cx="167.1" cy="54.2" r=".07"/>
<circle cx="167.2" cy="42.3" r=".07"/>
<circle cx="167.2" cy="41.1" r=".07"/>
<circle cx="167.5" cy="54" r=".07"/>
<circle cx="167.5" cy="52.9" r=".07"/>
<circle cx="167.9" cy="42.3" r=".07"/>
<circle cx="167.9" cy="41.1" r=".07"/>
<circle cx="167.9" cy="54.2" r=".07"/>
<circle cx="189.3" cy="54" r=".07"/>
<circle cx="189.3" cy="52.9" r=".07"/>
<circle cx="211.9" cy="54" r=".07"/>
<circle cx="211.9" cy="52.9" r=".07"/>
<circle cx="233.2" cy="54.2" r=".07"/>
<circle cx="233.3" cy="41.1" r=".07"/>
<circle cx="233.3" cy="42.3" r=".07"/>
<circle cx="233.7" cy="54" r=".07"/>
<circle cx="233.7" cy="52.9" r=".07"/>
<circle cx="234" cy="41.1" r=".07"/>
<circle cx="234" cy="42.3" r=".07"/>
<circle cx="234.1" cy="54.2" r=".07"/>
<circle cx="235.8" cy="54.2" r=".07"/>
<circle cx="235.9" cy="42.3" r=".07"/>
<circle cx="235.9" cy="41.1" r=".07"/>
<circle cx="236.3" cy="54" r=".07"/>
<circle cx="236.3" cy="52.9" r=".07"/>
<circle cx="236.5" cy="42.3" r=".07"/>
<circle cx="236.5" cy="41.1" r=".07"/>
<circle cx="236.7" cy="54.2" r=".07"/>
<circle cx="164.5" cy="68.7" r=".07"/>
<circle cx="164.9" cy="68.5" r=".07"/>
<circle cx="164.9" cy="67.4" r=".07"/>
<circle cx="165.3" cy="68.7" r=".07"/>
<circle cx="167.1" cy="68.7" r=".07"/>
<circle cx="167.5" cy="67.4" r=".07"/>
<circle cx="167.5" cy="68.5" r=".07"/>
<circle cx="167.9" cy="68.7" r=".07"/>
<circle cx="189.3" cy="68.5" r=".07"/>
<circle cx="189.3" cy="67.4" r=".07"/>
<circle cx="211.9" cy="67.4" r=".07"/>
<circle cx="211.9" cy="68.5" r=".07"/>
<circle cx="233.2" cy="68.7" r=".07"/>
<circle cx="233.7" cy="68.5" r=".07"/>
<circle cx="233.7" cy="67.4" r=".07"/>
<circle cx="234.1" cy="68.7" r=".07"/>
<circle cx="235.8" cy="68.7" r=".07"/>
<circle cx="236.3" cy="67.4" r=".07"/>
<circle cx="236.3" cy="68.5" r=".07"/>
<circle cx="236.7" cy="68.7" r=".07"/>
<circle cx="162.9" cy="89.2" r=".1"/>
<circle cx="164.5" cy="97.7" r=".07"/>
<circle cx="164.5" cy="83.2" r=".07"/>
<circle cx="164.5" cy="90.4" r=".07"/>
<circle cx="164.5" cy="88" r=".07"/>
<circle cx="164.9" cy="81.9" r=".07"/>
<circle cx="164.9" cy="96.4" r=".07"/>
<circle cx="164.9" cy="97.5" r=".07"/>
<circle cx="164.9" cy="83" r=".07"/>
<circle cx="164.9" cy="88.6" r=".16"/>
<circle cx="164.9" cy="90.4" r=".07"/>
<circle cx="164.9" cy="88" r=".07"/>
<circle cx="165.3" cy="83.2" r=".07"/>
<circle cx="165.3" cy="97.7" r=".07"/>
<circle cx="165.3" cy="88" r=".07"/>
<circle cx="165.3" cy="90.4" r=".07"/>
<circle cx="167.1" cy="97.7" r=".07"/>
<circle cx="167.1" cy="83.2" r=".07"/>
<circle cx="167.5" cy="97.5" r=".07"/>
<circle cx="167.5" cy="96.4" r=".07"/>
<circle cx="167.5" cy="81.9" r=".07"/>
<circle cx="167.5" cy="83" r=".07"/>
<circle cx="167.9" cy="83.2" r=".07"/>
<circle cx="167.9" cy="97.7" r=".07"/>
<circle cx="189.3" cy="81.9" r=".07"/>
<circle cx="189.3" cy="96.4" r=".07"/>
<circle cx="189.3" cy="83" r=".07"/>
<circle cx="189.3" cy="97.5" r=".07"/>
<circle cx="211.9" cy="97.5" r=".07"/>
<circle cx="211.9" cy="81.9" r=".07"/>
<circle cx="211.9" cy="96.4" r=".07"/>
<circle cx="211.9" cy="83" r=".07"/>
<circle cx="233.2" cy="97.7" r=".07"/>
<circle cx="233.2" cy="83.2" r=".07"/>
<circle cx="233.7" cy="83" r=".07"/>
<circle cx="233.7" cy="96.4" r=".07"/>
<circle cx="233.7" cy="97.5" r=".07"/>
<circle cx="233.7" cy="81.9" r=".07"/>
<circle cx="234.1" cy="97.7" r=".07"/>
<circle cx="234.1" cy="83.2" r=".07"/>
<circle cx="235.8" cy="88" r=".07"/>
<circle cx="235.8" cy="90.4" r=".07"/>
<circle cx="235.8" cy="97.7" r=".07"/>
<circle cx="235.8" cy="83.2" r=".07"/>
<circle cx="236.3" cy="88.6" r=".16"/>
<circle cx="236.3" cy="90.4" r=".07"/>
<circle cx="236.3" cy="88" r=".07"/>
<circle cx="236.3" cy="83" r=".07"/>
<circle cx="236.3" cy="97.5" r=".07"/>
<circle cx="236.3" cy="81.9" r=".07"/>
<circle cx="236.3" cy="96.4" r=".07"/>
<circle cx="236.7" cy="88" r=".07"/>
<circle cx="236.7" cy="90.4" r=".07"/>
<circle cx="236.7" cy="83.2" r=".07"/>
<circle cx="236.7" cy="97.7" r=".07"/>
<circle cx="238.3" cy="89.2" r=".1"/>
<circle cx="118.1" cy="100.6" r=".84"/>
<circle cx="118.1" cy="100.6" r=".69"/>
<circle cx="122.3" cy="101.6" r=".84"/>
<circle cx="122.3" cy="101.6" r=".69"/>
<circle cx="164.7" cy="110.4" r=".07"/>
<circle cx="164.7" cy="108.6" r=".07"/>
<circle cx="164.7" cy="109.3" r=".07"/>
<circle cx="164.9" cy="107.3" r=".07"/>
<circle cx="167.2" cy="110.3" r=".07"/>
<circle cx="167.8" cy="110.3" r=".07"/>
<circle cx="233.4" cy="110.3" r=".07"/>
<circle cx="234" cy="110.3" r=".07"/>
<circle cx="236.2" cy="107.3" r=".07"/>
<circle cx="236.5" cy="109.3" r=".07"/>
<circle cx="236.5" cy="108.6" r=".07"/>
<circle cx="236.5" cy="110.4" r=".07"/>
<circle cx="119.6" cy="153.3" r=".79"/>
</g>
<!-- layer: ANNOTATIONS -->
<g fill="none" stroke="#000" stroke-width=".25">
<path d="M151.5 39.7h12M238.7 38.8h16M95.9 43h18M95.9 45.4h4.7M98.7 46.8v1.4h-1.4M98.7 40.2v1.4M122 50.3l-27.8 9.6h-1.5M153.4 41.1v31.1M252.8 40.2v31.6M110.8 67.1l-16.6 3h-1.5M153.4 78.7v31.2M252.8 78.3v31.6"/>
<path d="M92.7 80.9h1.5l27.3 17.1M92.7 93.7h1.5l18.6 5.5M118.6 103.1l-24.4 4.7h-1.5M151.5 111.3h10.7M238.7 111.3h16M171 134.2v4.1M172.4 134.6h23M195.8 122.6h11.1M214 134.6h23M238.4 134.2v4.1M92.7 149.5l25.9 1.3M165 153.5l-4.7 9.8h-1.5"/>
<path d="M189.9 152.7l-8.6 10.6h-1.5M198.8 143h1.4M201.6 142.5v6.5M203.7 155.7l-4.6 7.6h-1.5M207.2 142.5v6.5M208.6 143h1.4M234.9 152.8l-5.5 10.5h-1.5M242.9 158.8l2.3 4.5h1.5M109.7 180.4h12.7M194.9 181.2h12.6"/>
</g>
<g fill="#000" stroke="#000" stroke-width=".2">
<path d="M98.4 41.6h.5l-.2 1.4zM98.7 45.4l.2 1.4h-.5zM122 50.1l1.4-.2-1.3 .7zM153.4 39.7l.2 1.4h-.5zM252.8 38.8l.3 1.4h-.5zM110.7 66.9h1.5l-1.4 .5zM112.8 99l1.3 .6-1.4-.2zM121.7 97.8l1 1-1.3-.6zM118.6 102.9l1.4-.1-1.3 .5zM153.1 109.9h.5l-.2 1.4zM252.6 109.9h.5l-.3 1.4zM171 134.6l1.4-.2v.5z"/>
<path d="M237 134.4l1.4 .2-1.4 .3zM118.6 150.6l1.4 .3-1.4 .2zM165.6 152.3l-.4 1.3-.4-.2zM189.7 152.6l1.1-.9-.7 1.2zM200.2 142.8l1.4 .2-1.4 .3zM204.4 154.5l-.5 1.3-.4-.2zM207.2 143l1.4-.2v.5zM235.6 151.5l-.5 1.4-.4-.2zM242.3 157.5l.8 1.1-.4 .3z"/>
</g>
<!-- layer: SECTION CUTS -->
<g fill="none" stroke="#000" stroke-width=".25">
<path d="M231.1 35.1h-8.6v5.6M222.5 42.2v1.6M222.5 45.4v8M222.5 54.9v1.6M222.5 58.1v8M222.5 67.6v1.6M222.5 70.8v8M166.9 92.8h-5.9v8.6M168.5 92.8h1.6M171.6 92.8h8M181.2 92.8h1.6M184.3 92.8h8"/>
<path d="M193.9 92.8h1.6M197 92.8h8M206.6 92.8h1.6M209.7 92.8h8M219.3 92.8h1.6M222.4 92.8h8M222.5 80.3v1.6M222.5 83.5v8M222.5 93v1.6M222.5 96.2v8M232 92.8h1.6M235.1 92.8h5.9v8.6"/>
<path d="M222.5 105.7v1.6M222.5 108.9v5.6h8.6"/>
</g>
<path d="M231.1 34.6l2.7 .5-2.7 .4zM160.5 101.4h1l-.5 2.7zM231.1 114.1l2.7 .4-2.7 .5zM240.6 101.4h.9l-.5 2.7z" fill="#000" stroke="#000" stroke-width=".2"/>
<!-- layer: TITLE BLOCK -->
<g fill="none" stroke="#000" stroke-width=".25">
<path d="M3.2 3.3h272.6v209.4h-272.6zM235 8.2h36v10.4h-36zM235 15.1h36M244.5 11.7h26.5M244.5 8.2v10.4M3.2 130.7h57.1M3.2 134.9h57.1M3.2 126.6h57.1M3.2 122.7h57.1v62h-57.1M3.2 139.4h57.1M28.4 126.6v58.1M29.5 135.8h2.4v2.4h-2.4z"/>
<path d="M38.9 135.8h2.4v2.4h-2.4zM3.2 147.7h57.1M3.2 156.4h57.1M29.5 140.3h2.4v2.3h-2.4zM29.5 144.2h2.4v2.3h-2.4zM29.5 148.7h2.4v2.3h-2.4zM29.5 152.5h2.4v2.4h-2.4zM29.5 157.4h2.4v2.3h-2.4zM3.2 176.3h57.1M29.5 161.2h2.4v2.4h-2.4zM29.5 165.1h2.4v2.4h-2.4zM29.5 177.2h2.4v2.4h-2.4z"/>
<path d="M29.5 169h2.4v2.3h-2.4zM29.5 172.9h2.4v2.3h-2.4zM3.2 196.3h179.2M3.2 192.1h179.2v20.6M29.5 181.1h2.4v2.4h-2.4zM29.6 192.1v20.6M71.1 192.1v20.6M100.6 192.1v20.6M3.2 208.6h67.9M3.2 204.4h67.9M3.2 200.4h67.9M209.6 207h43.2"/>
<path d="M230.9 201.3v11.4M252.8 201.3v11.4M275.8 201.3h-66.2v11.4"/>
</g>
<!-- layer: 0 -->
<path d="M257.8 11.7v6.9" fill="none" stroke="#000" stroke-width=".25"/>
<text font-size="7.2" x="218.7" y="195">WINDSTORM™</text>
<g font-size="2.4">
<text x="245.7" y="11.1">STANDARD MAX. VALUES</text>
<text x="236.6" y="12.7">MODEL</text>
<text x="238" y="17.8">423</text>
<text x="248.1" y="14.4">WIDTH</text>
<text x="249.4" y="17.8">24' 2&quot;</text>
<text x="260.7" y="14.4">HEIGHT</text>
<text x="261.7" y="17.8">24' 1&quot;</text>
<text x="26.1" y="125.3">OPTIONS</text>
<text x="7.6" y="129.5">OPENING WIDTH</text>
<text x="6.4" y="137.7">ROLLER TRACK SIZE</text>
<text x="7.6" y="133.7">OPENING HEIGHT</text>
<text x="33" y="137.9">2&quot;</text>
<text x="42.4" y="137.9">3&quot;</text>
<text x="9.4" y="142.3">END STILES</text>
<text x="32.9" y="142.4">SINGLE</text>
<text x="32.8" y="146.2">DOUBLE</text>
<text x="6.6" y="150.9">WINDOW OPTIONS</text>
<text x="32.8" y="154.6">12&quot; X 8&quot; IMPACT</text>
<text x="32.9" y="150.7">NO WINDOW</text>
<text x="8.2" y="159.6">SEAL OPTIONS</text>
<text x="33" y="159.4">JAMB SEAL</text>
<text x="32.9" y="163.3">STANDARD BOTTOM SEAL</text>
<text x="32.9" y="167.2">TOP SEAL</text>
<text x="32.8" y="171">ELECTRIC SAFETY EDGE</text>
<text x="8.1" y="179.4">LOCK OPTIONS</text>
<text x="32.8" y="174.9">PNEUMATIC SAFETY EDGE</text>
<text x="32.9" y="179.3">SLIDE LOCK</text>
<text x="32.8" y="183.2">UNILOCK</text>
<text x="8.4" y="195.2">COMPONENT</text>
<text x="42.9" y="195.1">MATERIAL</text>
<text x="79" y="195">OPERATION</text>
<text x="102" y="195.2">NOTES:</text>
<text x="5.8" y="203.2">CENTER/END STILES</text>
<text x="11" y="199.2">SECTIONS</text>
<text x="33" y="199.1">20 GA. ROLL-FORMED GALVANIZED</text>
<text x="44" y="203.3">20 GA. STEEL</text>
<text x="101.9" y="199.1">- WARRANTY: 1-YEAR LIMITED</text>
<text x="101.9" y="201.9">- INSULATION WILL BE COMPOSED OF POLYSTYRENE PROVIDING INSULATION</text>
<text x="210.4" y="203.6">DWG. NO.</text>
<text x="223.7" y="199.8">423 SECTIONAL STEEL DOORS (INSULATED)</text>
<text x="231.4" y="203.4">DATE:</text>
<text x="10.2" y="207.2">HARDWARE</text>
<text x="41.1" y="207.2">GALVANIZED STEEL</text>
<text x="77.6" y="205.6">MANUAL PUSH UP</text>
<text x="101.7" y="204.7">FACTORS OF 7.64 R-VALUE. OVERHEAD DOOR™ BRAND USES A CALCULATED</text>
<text x="101.8" y="207.6">DOOR SECTION R-VALUE FOR OUR INSULATED DOORS.</text>
<text x="210.3" y="209.1">SHEET</text>
<text x="231.6" y="209">BY:</text>
<text x="8.6" y="211.5">WEATHERSTRIP</text>
<text x="42.7" y="211.6">FLEXIBLE VINYL</text>
</g>
<g font-size="2">
<text x="180.7" y="31.3">NOTE: 5 SECTION, 3 PANEL DOOR SHOWN.</text>
<text x="183" y="33.7">SECTION AND PANEL QTY WILL VARY.</text>
<text x="234.8" y="36">B</text>
<text x="89.9" y="48.9">1&quot; LAP</text>
<text x="65.2" y="60.6">ADJUSTABLE TOP FIXTURE</text>
<text x="70.1" y="70.9">FOUR DEEP RIBS PER</text>
<text x="82.8" y="73.2">SECTION</text>
<text x="149.2" y="77.3">OPENING</text>
<text x="150.2" y="75">FINISH</text>
<text x="249" y="76.9">HEIGHT</text>
<text x="249.8" y="74.5">DOOR</text>
<text x="76.2" y="81.6">ROLLER TRACK</text>
<text x="69.2" y="94.4">HORIZONTAL MEETING</text>
<text x="68.3" y="99.2">FORMED WITH TONGUE</text>
<text x="71.7" y="96.8">RAILS WILL BE ROLL</text>
<text x="71.8" y="101.6">AND GROOVE JOINT</text>
<text x="160.5" y="106.7">A</text>
<text x="240.5" y="106.7">A</text>
<text x="66.4" y="108.4">GRADUATED HEIGHT END</text>
<text x="74.6" y="110.7">HINGES (1/4&quot; PER</text>
<text x="82" y="113.1">SECTION)</text>
<text x="235" y="114.8">B</text>
<text x="195.8" y="122.2">ELEVATION</text>
<text x="196.6" y="135.3">FINISH OPENING</text>
<text x="183.4" y="142.5">CENTER STILE</text>
<text x="187.9" y="144.9">3 1/8&quot;</text>
<text x="74" y="150.2">BOTTOM FIXTURE</text>
<text x="135.8" y="166.3">ANGLE BY DOOR MFG.</text>
<text x="136.7" y="164">VERTICAL MOUNTING</text>
<text x="164" y="164">POLYSTYRENE</text>
<text x="166.8" y="166.3">INSULATION</text>
<text x="188.2" y="164">CENTER</text>
<text x="190.1" y="166.3">HINGE</text>
<text x="209" y="166.3">OUTER END STILE</text>
<text x="213" y="164">WOOD FILLED</text>
<text x="247.9" y="164">GALVANIZED DOOR</text>
<text x="248" y="166.3">TRACKS</text>
<text x="164.7" y="168.7">W/.022&quot; STEEL</text>
<text x="166.1" y="171.1">BACKCOVER</text>
<text x="109.7" y="180">SECTION B-B</text>
<text x="194.9" y="180.8">SECTION A-A</text>
</g>
</svg>
